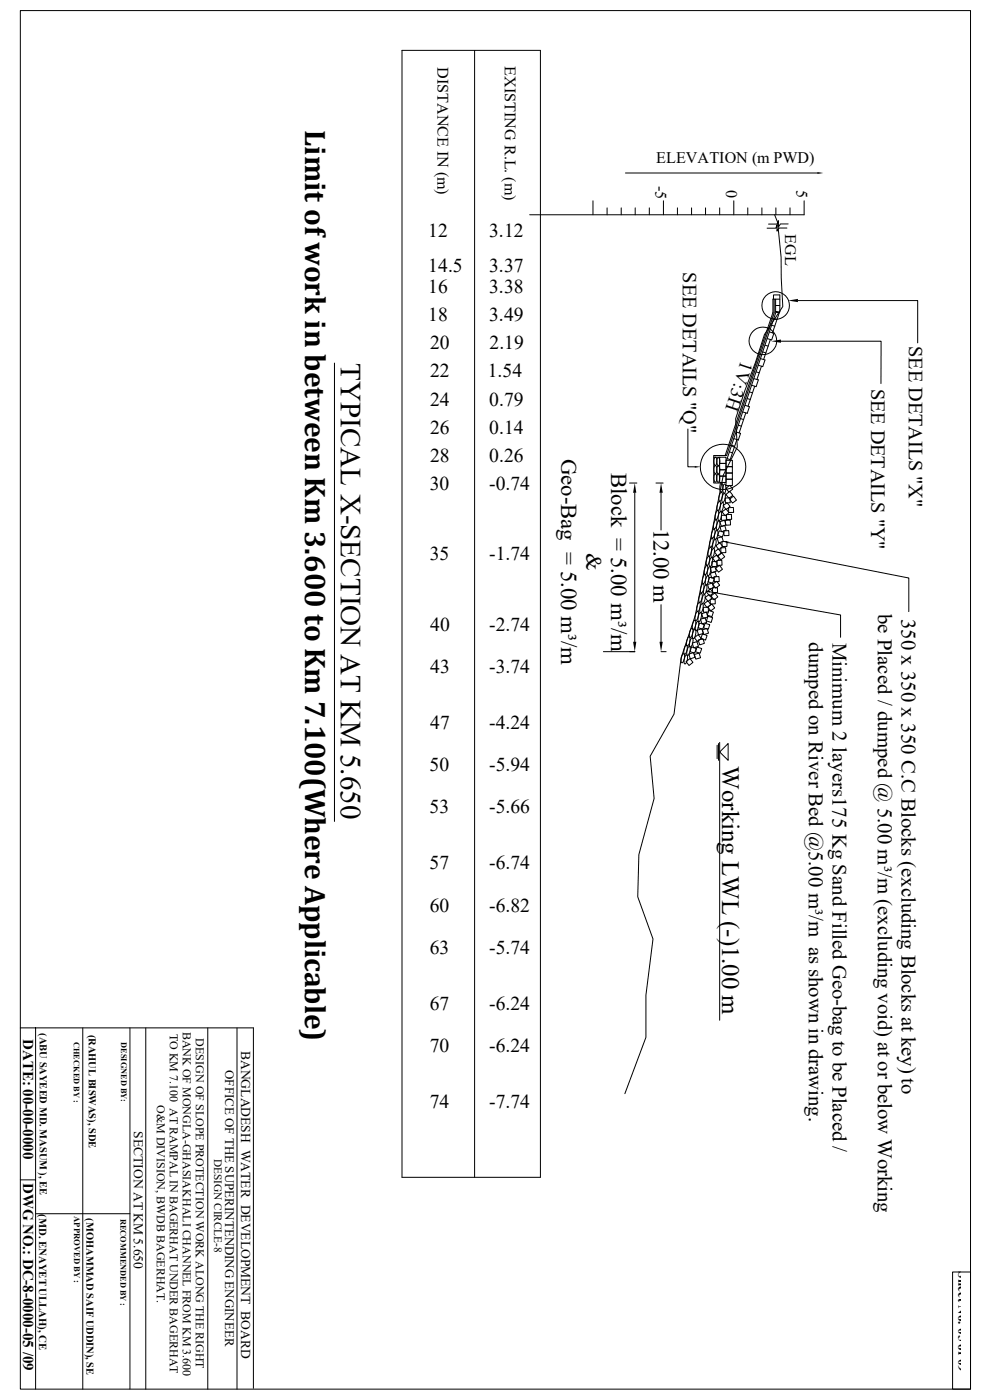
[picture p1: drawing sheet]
<svg xmlns="http://www.w3.org/2000/svg" width="297mm" height="420mm" viewBox="0 0 297 420" stroke-linecap="round" stroke-linejoin="round" font-family="sans-serif">
<g fill="none" stroke="#000" stroke-width=".3">
<path d="M6.1 3.2h284.8v413.5h-284.8zM120.5 15.1h41.5v338.1h-41.5zM142.2 15.1v338.1M187.5 51.9h57.5M177.7 60.2v4.2M181.9 62.4v2M186.2 62.4v2M190.4 62.4v2M194.6 62.4v2M198.8 60.2v4.2M203 62.4v2M207.3 62.4v2"/>
<path d="M211.5 62.4v2M215.7 62.4v2M219.9 60.2v4.2M224.1 62.4v2M228.3 62.4v2M232.2 64.4l.8 2.2 1.1 10.6v6.3l.5 8.4-5.5 8.5-2.7 8.4-3.2 8.4-2.7 8.4 .5 8.5-4.2 8.4-8.4 42.2-4.3 12.7-2.1 16.8-7.1 12.7 1.1 12.6-4.5 16.9-.4 12.6 4.6 12.7-2.1 16.8v12.7l-6.3 16.9M232.5 62.4v2M235.8 68.4h-2.3l-.6 .9v-1.9l-.4 1.1h-2.6M236.2 67.2h-2.3l-.6 .9v-1.9l-.4 1h-2.6M236.8 62.4v2M241 60.2v4.2h-82.3M230.6 99.6l1.3 .4-.6 2-1.4-.4"/>
<path d="M231.3 97.6l.9 .2M231.8 89.7v-1.2h1.9v5.1h-1.2v-3.9h1.2M231.9 95.5l1 .3M232 89.7v4.2l-14.2 42.8h-3.9v8.2h1.8M232.5 91.7h1.2M232.5 89.7h-.9v4.1l-14.3 42.9M233.6 93.9l-1-.3-14.8 44.5M233.6 93.6l-2.1 6.3M239.1 90.2h35.9v12.7M100.2 108.9v137.5M223.9 119.5l1 .3M224.6 117.6l1 .3"/>
<path d="M225.9 113.6l1.4 .4-.7 2-1.3-.4M226.2 115.9l-2 5.9M226.6 111.5l.9 .3M227.9 107.6l1.4 .4-.7 2-1.4-.4M228.2 109.9l-1.3 3.9M228.6 105.6l.9 .3M229.3 103.5l.9 .3M230.9 101.9l-2 6M234.1 102.4h30l-.1 12.7M206.2 128.7v11.3h2M214 137.2h1.7M214.2 137.3v-.1a.45 .45 0 0 1 .5 .2 .45 .45 0 0 1 .1 .5v.9a.56 .56 0 0 1-.5 .8l-.3-1z"/>
<path d="M214.3 139.7a1.73 1.73 0 0 1 0 2.5l-.3-1.1zM215.1 137.4v-.1a.45 .45 0 0 1 .5 .2 .45 .45 0 0 1 .1 .5v.9a.49 .49 0 0 1 0 .6 .49 .49 0 0 1-.6 .1l-.3-1zM215.1 139.8a.47 .47 0 0 1 .5 .1 .47 .47 0 0 1 .1 .6v.9a.47 .47 0 0 1-.1 .5 .47 .47 0 0 1-.5 .2l-.3-1.4zM215.7 137.2h1.9v1.8h-1.9zM215.7 139h1.9v1.9h-1.9zM217.6 138.1h1.9v1.9h-1.9zM217.6 140h1.9v1.9h-1.9zM217.9 137.6l1 .3M218.6 135.6l.9 .2M219.2 133.6l1 .3M220.6 129.6l1.4 .4-.7 2-1.4-.4M220.9 131.9l-2.1 6.2"/>
<path d="M221.2 127.6l1 .2M221.9 125.6l.9 .3M223.3 121.6l1.3 .4-.7 2-1.3-.4M223.5 123.9l-2 6M188.7 144.9h2.2M190.2 147.8v44.7M196.6 144.9h2.2M198.1 147.8v11.2M213.7 158.9l.2-.2a1.37 1.37 0 0 1 .1 2 .51 .51 0 0 1-.1 .6 .51 .51 0 0 1-.6 0l-.1-1zM214.2 142.3v-.1a.44 .44 0 0 1 .6 .2 .44 .44 0 0 1 0 .5v.9a.49 .49 0 0 1 0 .6 .49 .49 0 0 1-.6 .1l-.2-.9zM214.3 156.1l.2-.2a.62 .62 0 0 1 .4 1l-.2 .8a.78 .78 0 0 1-.7 .9l-.2-.8zM214.7 159.2l.1-.1a1.37 1.37 0 0 1 .1 2 .51 .51 0 0 1-.1 .5 .51 .51 0 0 1-.6 .1v-1.3z"/>
<path d="M214.9 153.2h.1a.61 .61 0 0 1 .3 .9l-.3 1.5a.33 .33 0 0 1-.4 .3 .33 .33 0 0 1-.3-.5l.1-1.2zM215.1 142.2a1.71 1.71 0 0 1 .2 2.5 2.03 2.03 0 0 1-.2-2.5zM215.2 156.5l.3-.2a2.07 2.07 0 0 1-.2 2.4l-.2 .3a1.87 1.87 0 0 1 0-2.4zM215.4 150.5h.2a.61 .61 0 0 1 .3 .9l-.1 .8a.68 .68 0 0 1-.8 .8l-.1-1.2zM215.6 159.2l1.4 .5-.5 1.4-1.4-.5zM215.7 140.9h1.9v1.9h-1.9zM215.7 142.8h1.9v1.9h-1.9zM215.7 156.5l1.5-.4 .4 1.4-1.4 .4zM215.8 153.6l.1-.1a1.02 1.02 0 0 1 .3 1.5 .99 .99 0 0 1-.9 1.2v-1.4zM215.8 158.1l1.4-.5 .4 1.4-1.4 .5zM216 145l.1-.1a.99 .99 0 0 1 .5 1.4v.3a.81 .81 0 0 1-.6 1l-.3-.8zM216 147.7h.1a.98 .98 0 0 1 .3 1.5v.2a.63 .63 0 0 1-.2 .7 .63 .63 0 0 1-.6 .1v-1.5z"/>
<path d="M216.2 154.6h1.5v1.4l-1.5 .1zM216.3 150.9l.2-.1a.61 .61 0 0 1 .3 1l-.1 .5a1.08 1.08 0 0 1-.8 1.2l-.1-1.1zM216.4 153.5l1.2-.8 .9 1.1-1.2 .9zM216.7 151.7l1.2-.9 .9 1.1-1.2 1zM216.9 148.1l.2-.1a2.19 2.19 0 0 1-.5 2.7l-.3-.8zM216.9 159.3l1.5-.1 .1 1.5h-1.5zM217 145.3v-.1a.99 .99 0 0 1 .6 1.5l-.1 .2a.68 .68 0 0 1-.6 1l-.3-1.3zM217.3 149.4h1.5l.1 1.4-1.5 .1zM217.4 156.1l1.5-.1v1.5l-1.4 .1zM217.6 146.5l1.1-.9 .9 1.1-1.2 .9zM217.6 148.3l1.1-.9 .9 1.2-1.1 .9zM217.6 141.9h1.9v1.9h-1.9z"/>
<path d="M217.6 143.8h1.9v1.9h-1.9zM217.7 154.4l1.5-.1 .1 1.5-1.5 .1zM218.4 152.3l1.4-.1 .1 1.5-1.5 .1zM218.7 149.7l1.1-.9 .9 1.2-1.2 .9zM210 178.1l.1-.1a.97 .97 0 0 1 .3 1.5l-.1 .2a.66 .66 0 0 1-.8 .9v-1.5zM210.4 175.3l.3-.2a2.07 2.07 0 0 1-.1 2.4l-.3 .4a1.87 1.87 0 0 1 0-2.4zM210.9 178.4h.1a1.06 1.06 0 0 1 .3 1.5l-.1 .2a.65 .65 0 0 1-.8 .8v-1.5zM211.1 172.5l.1-.1a1.03 1.03 0 0 1 .3 1.5l-.1 .3a.65 .65 0 0 1-.8 .8v-1.6zM211.3 179.3l1.2-.9 .9 1.1-1.2 .9zM211.4 175.6l.1-.1a.6 .6 0 0 1 .4 1l-.2 .7a.66 .66 0 0 1-.8 .9v-1.5zM211.6 169.8l.2-.1a1.37 1.37 0 0 1 .1 2l-.2 .4a.33 .33 0 0 1-.4 .3 .33 .33 0 0 1-.2-.4v-1zM211.8 177.6l1.1-.9 .9 1.2-1.2 .9z"/>
<path d="M212 172.8v-.1a1.06 1.06 0 0 1 .3 1.5v.3a.65 .65 0 0 1-.8 .8v-1.5zM212 175.3l1.4-.4 .5 1.4-1.4 .4zM212.2 167l.1-.1a.6 .6 0 0 1 .4 1l-.1 .8a.68 .68 0 0 1-.8 .8v-1.5zM212.5 170.1l.1-.1a1.41 1.41 0 0 1 .2 2 .47 .47 0 0 1-.2 .6 .47 .47 0 0 1-.6 0v-1.3zM212.7 173.1l1.4 .5-.5 1.4-1.4-.5zM212.8 177.5l39.1 7v6.7M212.8 164.3l.2-.1a2.35 2.35 0 0 1-.6 2.7l-.2-.9zM212.9 170.4l1.3-.4 .5 1.4-1.4 .4zM212.9 179.7h1.4l.1 1.4-1.5 .1zM212.9 172l1.4-.5 .5 1.4-1.5 .5zM213.1 167.3h.1a.6 .6 0 0 1 .4 .9l-.2 .8a.68 .68 0 0 1-.8 .8v-1.5zM213.1 178.8l1.1-.9 .9 1.2-1.1 .9z"/>
<path d="M213.3 161.5h.1a1.37 1.37 0 0 1 .1 1.9 .51 .51 0 0 1-.2 .6 .51 .51 0 0 1-.5 0l-.1-1.2zM213.3 168.5l1.5-.1 .1 1.5-1.5 .1zM213.5 176.3h1.5l.1 1.4-1.5 .1zM213.6 167.4l1.1-.9 .9 1.2-1.1 .9zM213.6 175.3l1.2-.9 .9 1.2-1.2 .8zM213.7 164.6v-.1a.6 .6 0 0 1 .4 1l-.1 .8a.68 .68 0 0 1-.8 .8v-1.5zM214 173h1.5l.1 1.5h-1.5zM214.1 165.6l1.2-.9 .9 1.2-1.2 .9zM214.2 161.9v-.1a1.37 1.37 0 0 1 .2 2l-.4 .7a.5 .5 0 0 1-.5-.3 .5 .5 0 0 1 .1-.6zM214.5 170.5l1.1-.9 .9 1.2-1.2 .9zM214.5 163.7l1.2-.9 .9 1.2-1.2 .9zM214.9 168.1h1.4l.1 1.4-1.5 .1z"/>
<path d="M214.9 161.5l1.5-.5 .4 1.4-1.4 .5zM215.1 166.8l1.2-.9 .9 1.1-1.2 .9zM216 164.3h1.5l.1 1.5h-1.5zM216.4 162.5l1.4-.1 .1 1.5-1.5 .1zM218.4 162.8l54 10.6v10.1M180.8 195.5h9.5M198.1 195.5h1.5M198.1 181.4v11.1M204.7 196.2l.1-.1a.61 .61 0 0 1 .3 1v.5a1.08 1.08 0 0 1-.8 1.2l-.2-1.1zM205.5 193.7l.1-.1a1.37 1.37 0 0 1 .1 2 .51 .51 0 0 1-.1 .5 .51 .51 0 0 1-.6 .1l.1-1.6zM205.6 196.6l.1-.1a.61 .61 0 0 1 .3 .9l-.3 1.5a.33 .33 0 0 1-.4 .3 .33 .33 0 0 1-.3-.4l.1-1zM205.6 198.5l1.2-.9 .9 1.1-1.2 .9z"/>
<path d="M206.3 191.1l.1-.1a.98 .98 0 0 1 .3 1.5v.3a.68 .68 0 0 1-.8 .8v-1.5zM206.4 194l.1-.1a1.37 1.37 0 0 1 .1 2l-.4 .7a.5 .5 0 0 1-.5-.3 .5 .5 0 0 1 .1-.6zM206.5 196.2l1.4-.4 .4 1.4-1.4 .5zM207.2 188.6l.1-.1a1.02 1.02 0 0 1 .3 1.5 .99 .99 0 0 1-.8 1.2l-.2-1.1zM207.2 191.5l.1-.1a.6 .6 0 0 1 .4 1l-.1 .7a.68 .68 0 0 1-.8 .9v-1.6zM207.3 194.1l1.4 .4-.5 1.4-1.4-.4zM207.5 192.9l1.4-.4 .4 1.4-1.4 .5zM207.9 186.3l.3-.2a.62 .62 0 0 1 .3 1l-.1 .8a.63 .63 0 0 1-.1 .6 .63 .63 0 0 1-.7 .2l-.1-.7zM208.1 188.9l.1-.1a1.02 1.02 0 0 1 .2 1.6v.2a.63 .63 0 0 1-.1 .7 .63 .63 0 0 1-.7 .1v-1.5zM208.1 191.3l1.2-.9 .9 1.2-1.2 .8zM208.1 196.3l1.4-.4 .5 1.4-1.5 .4zM208.8 186.6l.2-.2a.62 .62 0 0 1 .4 1.1l-.1 .7a.68 .68 0 0 1-.8 .9l-.1-.8z"/>
<path d="M208.9 183.5l.1-.1a.98 .98 0 0 1 .3 1.6l-.1 .2a.63 .63 0 0 1-.1 .7 .63 .63 0 0 1-.7 .1v-1.5zM208.9 189.1l1.5-.5 .4 1.4-1.4 .5zM208.9 194.1l1.4 .5-.5 1.4-1.4-.5zM209.3 192l1.4-.4 .4 1.4-1.4 .5zM209.4 180.8h.1a.61 .61 0 0 1 .3 .9l-.1 .8a.68 .68 0 0 1-.8 .8v-1.2zM209.7 186.9l1.4 .5-.5 1.4-1.4-.5zM209.8 183.9v-.1a.6 .6 0 0 1 .4 1l-.1 .7a.68 .68 0 0 1-.8 .9v-1.5zM209.9 185.8l1.4-.5 .5 1.4-1.4 .5zM210.3 181.2l.1-.1a1.03 1.03 0 0 1 .3 1.5 1.08 1.08 0 0 1-.8 1.2l-.2-1.1zM210.3 184.1l1.4-.5 .5 1.5-1.5 .4zM210.5 190.2l1.4 .4-.4 1.4-1.4-.4zM210.5 189l1.4-.5 .4 1.4-1.4 .5z"/>
<path d="M210.8 182.2h1.5v1.4l-1.4 .1zM211 181.1l1.2-.9 .9 1.2-1.2 .9zM211.3 187l1.4 .4-.4 1.4-1.4-.4zM212.1 182.1l1.2-.9 .9 1.2-1.2 .9zM212.2 184.9l1.4 .4-.5 1.4-1.4-.4zM212.4 183.1l1.4 .5-.4 1.4-1.4-.5zM214.9 223.6v4M215.3 223.1v5M215.7 222.7v83.4M218.2 223.1v5l-2.5-2.5zM6.1 308.4h69.8v108.1M10.7 308.4v108.3"/>
<path d="M24.8 308.4v108.3M38.9 308.4v108.3M43.7 308.4v108.3M62.3 308.4v108.3M71 308.4v108.3M6.1 353.9h4.6M10.7 364.1h28.2M285.5 381.6h5.4v35.1h-5.4z"/>
<circle cx="232.5" cy="91.7" r="4.1"/>
<circle cx="228.7" cy="102.2" r="4.1"/>
<circle cx="216.7" cy="140.1" r="6.8"/>
</g>
<path d="M245 51.6l1.7 .3-1.7 .3zM236.2 90.2l2.9-.5v.9zM231.1 102.4l3-.5v.9zM208.2 139.8l1.7 .2-1.7 .3zM190.2 144.9l.5 2.9h-1zM198.1 144.9l.5 2.9h-.9zM211.1 177.2h1.7l-.1 .6zM216.7 162.4l1.7 .1-.1 .5zM189.7 192.5h1l-.5 3zM197.7 192.5h.9l-.5 3z" fill="#000"/>
<text font-size="8.8" x="91.5" y="39" transform="rotate(90 91.5 39)">Limit of work in between Km 3.600 to Km 7.100(Where Applicable)</text>
<text font-size="8.7" x="102.1" y="108.9" transform="rotate(90 102.1 108.9)">TYPICAL X-SECTION AT KM 5.650</text>
<text font-size="7.5" x="216.5" y="229.9" transform="rotate(90 216.5 229.9)">Working LWL (-)1.00 m</text>
<g font-size="6.8">
<text x="168.2" y="137.6" transform="rotate(90 168.2 137.6)">Geo-Bag = 5.00 m³/m</text>
<text x="183.2" y="141.8" transform="rotate(90 183.2 141.8)">Block = 5.00 m³/m</text>
<text x="195.9" y="158.6" transform="rotate(90 195.9 158.6)">12.00 m</text>
<text x="175.7" y="166" transform="rotate(90 175.7 166)">&amp;</text>
</g>
<g font-size="6.2">
<text x="263.1" y="184.1" transform="rotate(90 263.1 184.1)">be Placed / dumped @ 5.00 m³/m (excluding void) at or below Working</text>
<text x="270.2" y="185.6" transform="rotate(90 270.2 185.6)">350 x 350 x 350 C.C Blocks (excluding Blocks at key) to</text>
<text x="242.4" y="192.7" transform="rotate(90 242.4 192.7)">dumped on River Bed @5.00 m³/m as shown in drawing.</text>
<text x="249.6" y="192.8" transform="rotate(90 249.6 192.8)">Minimum 2 layers175 Kg Sand Filled Geo-bag to be Placed /</text>
</g>
<g font-size="6.1">
<text x="204.6" y="81.7" transform="rotate(90 204.6 81.7)">SEE DETAILS &quot;Q&quot;</text>
<text x="272.4" y="103.8" transform="rotate(90 272.4 103.8)">SEE DETAILS &quot;X&quot;</text>
<text x="261.1" y="116.6" transform="rotate(90 261.1 116.6)">SEE DETAILS &quot;Y&quot;</text>
</g>
<g font-size="5.9">
<text x="128.4" y="71.1">12</text>
<text x="146.6" y="71.1">3.12</text>
<text x="128.4" y="81.6">14.5</text>
<text x="146.6" y="81.6">3.37</text>
<text x="128.4" y="87.9">16</text>
<text x="146.6" y="87.9">3.38</text>
<text x="128.4" y="96.4">18</text>
<text x="146.6" y="96.4">3.49</text>
<text x="128.9" y="104.8">20</text>
<text x="146.7" y="104.8">2.19</text>
<text x="128.9" y="113.2">22</text>
<text x="146.2" y="113.2">1.54</text>
<text x="128.9" y="121.7">24</text>
<text x="146.6" y="121.7">0.79</text>
<text x="128.9" y="130.1">26</text>
<text x="146.6" y="130.1">0.14</text>
<text x="128.9" y="138.5">28</text>
<text x="146.6" y="138.5">0.26</text>
<text x="128.8" y="146.9">30</text>
<text x="146.6" y="146.9">-0.74</text>
<text x="128.8" y="168.1">35</text>
<text x="146.6" y="168.1">-1.74</text>
<text x="128.9" y="189.1">40</text>
<text x="146.6" y="189.1">-2.74</text>
<text x="128.9" y="201.8">43</text>
<text x="146.6" y="201.8">-3.74</text>
<text x="128.9" y="218.7">47</text>
<text x="146.6" y="218.7">-4.24</text>
<text x="128.7" y="231.3">50</text>
<text x="146.6" y="231.3">-5.94</text>
<text x="128.7" y="244">53</text>
<text x="146.6" y="244">-5.66</text>
<text x="128.7" y="260.8">57</text>
<text x="146.6" y="260.8">-6.74</text>
<text x="128.8" y="273.5">60</text>
<text x="146.6" y="273.5">-6.82</text>
<text x="128.8" y="286.1">63</text>
<text x="146.6" y="286.1">-5.74</text>
<text x="128.8" y="303">67</text>
<text x="146.6" y="303">-6.24</text>
<text x="128.8" y="315.6">70</text>
<text x="146.6" y="315.6">-6.24</text>
<text x="128.8" y="332.5">74</text>
<text x="146.6" y="332.5">-7.74</text>
</g>
<text font-size="5.6" x="222.2" y="108.1" transform="rotate(108 222.2 108.1)">1V:3H</text>
<g font-size="4.8">
<text x="131.1" y="20.1" transform="rotate(90 131.1 20.1)">DISTANCE IN (m)</text>
<text x="151.3" y="19.9" transform="rotate(90 151.3 19.9)">EXISTING R.L. (m)</text>
<text x="196.7" y="49">ELEVATION (m PWD)</text>
<text x="196.4" y="55.7" transform="rotate(90 196.4 55.7)">-5</text>
<text x="217.7" y="56.9" transform="rotate(90 217.7 56.9)">0</text>
<text x="238.8" y="56.9" transform="rotate(90 238.8 56.9)">5</text>
<text x="235.3" y="70.3" transform="rotate(90 235.3 70.3)">EGL</text>
</g>
<g font-size="4.5">
<text x="7" y="311.8" transform="rotate(90 7 311.8)">DATE: 00-00-0000</text>
<text x="7" y="354.9" transform="rotate(90 7 354.9)">DWG NO.: DC-8-0000-05 /09</text>
</g>
<g font-size="4.1">
<text x="72.3" y="315.3" transform="rotate(90 72.3 315.3)">BANGLADESH WATER DEVELOPMENT BOARD</text>
<text x="40.1" y="339.4" transform="rotate(90 40.1 339.4)">SECTION AT KM 5.650</text>
</g>
<g font-size="3.9">
<text x="67.5" y="321" transform="rotate(90 67.5 321)">OFFICE OF THE SUPERINTENDING ENGINEER</text>
<text x="287.3" y="381.4" transform="rotate(90 287.3 381.4)">Sheet No. 05 of 09</text>
</g>
<g font-size="3.6">
<text x="50.9" y="310.1" transform="rotate(90 50.9 310.1)">TO KM 7.100 AT RAMPAL IN BAGERHAT UNDER BAGERHAT</text>
<text x="54.8" y="309.5" transform="rotate(90 54.8 309.5)">BANK OF MONGLA-GHASIAKHALI CHANNEL FROM KM 3.600</text>
<text x="58.7" y="311.5" transform="rotate(90 58.7 311.5)">DESIGN OF SLOPE PROTECTION WORK ALONG THE RIGHT</text>
<text x="47" y="331.4" transform="rotate(90 47 331.4)">O&amp;M DIVISION, BWDB BAGERHAT.</text>
</g>
<text font-size="3.4" x="64.2" y="347.6" transform="rotate(90 64.2 347.6)">DESIGN CIRCLE-8</text>
<text font-size="3.2" x="11.8" y="364.3" transform="rotate(90 11.8 364.3)">(MD. ENAYET ULLAH), CE</text>
<g font-size="3.1">
<text x="11.9" y="310" transform="rotate(90 11.9 310)">(ABU SAYEED MD. MASUM ), EE</text>
<text x="26.6" y="310.4" transform="rotate(90 26.6 310.4)">(RAHUL BISWAS), SDE</text>
<text x="25.9" y="365.5" transform="rotate(90 25.9 365.5)">(MOHAMMAD SAIF UDDIN), SE</text>
</g>
<text font-size="2.6" x="22.3" y="364.8" transform="rotate(90 22.3 364.8)">APPROVED BY :</text>
<g font-size="2.5">
<text x="22.1" y="312.6" transform="rotate(90 22.1 312.6)">CHECKED BY :</text>
<text x="36.3" y="312.6" transform="rotate(90 36.3 312.6)">DESIGNED BY:</text>
<text x="36.1" y="365.6" transform="rotate(90 36.1 365.6)">RECOMMENDED BY :</text>
</g>
</svg>
